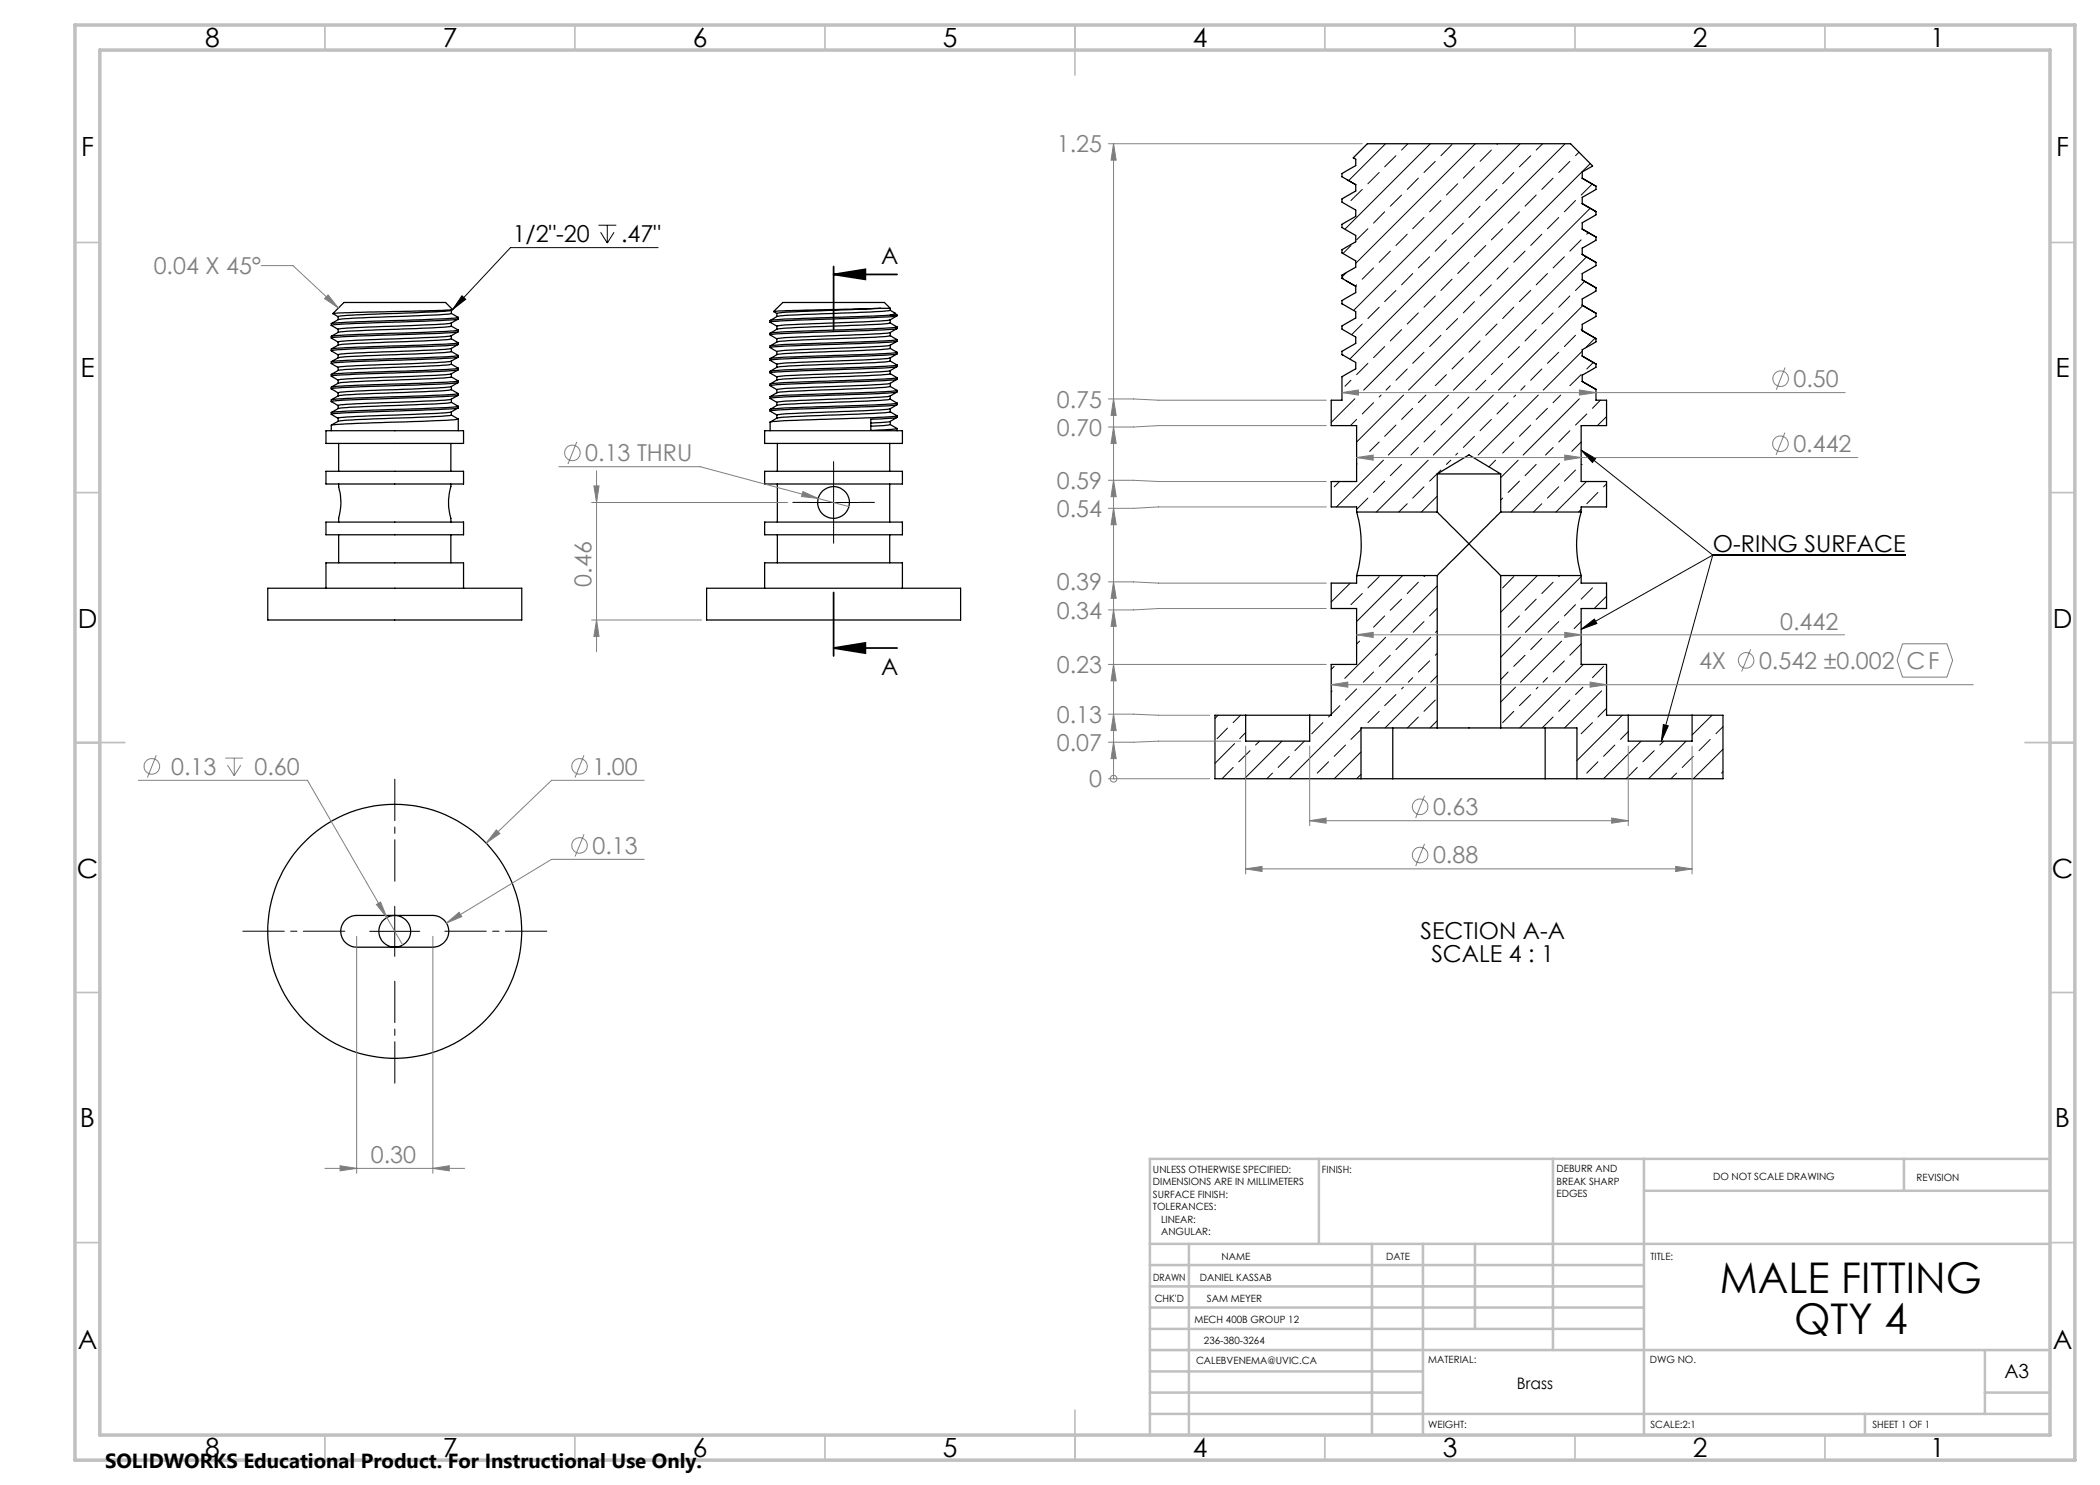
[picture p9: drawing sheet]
<svg xmlns="http://www.w3.org/2000/svg" width="420mm" height="297mm" viewBox="0 0 420 297" stroke-linecap="round" stroke-linejoin="round" font-family="sans-serif">
<g fill="none" stroke="#000" stroke-width=".25">
<path d="M269.5 36l1.6 .9M270.7 31.6h.1M271.1 36.9v1.3l-2.7 1.6v.6l2.7 1.6v1.3l-2.7 1.6v.6l2.7 1.6v1.3l-2.7 1.5v.7l2.7 1.6v1.2l-2.7 1.6v.7M316.4 35.6l2.8 1.6M316.4 35.7v-1.3l2.1-1.2-4.4-4.5h-40.6l-2.8 2.9 .4 .3v1.2l-2.7 1.6v.6l2.7 1.6M316.4 35.7l2.8 1.5M319.2 37.2v.7l-2.8 1.6v1.2l2.8 1.6M268.4 55.7l2.7 1.6M268.4 55.7h.1M269.3 56.2l1.8 1.1M271.1 57.3v1.2l-2.7 1.6v.6M316.4 55.9l2.8 1.6"/>
<path d="M316.4 50.9l2.8 1.6M316.4 40.7l2.8 1.6M316.4 45.8l2.8 1.6M319.1 57.5l.1 .1M319.1 42.3h.1M319.1 52.5h.1M319.1 47.4h.1M319.2 42.3v.7l-2.8 1.6v1.2M319.2 47.4v.6l-2.8 1.6v1.3l2.8 1.6M319.2 52.5v.6l-2.8 1.6v1.3l2.8 1.6M319.2 57.6v.6l-2.8 1.6v1.3M66.3 65.1l1.3 .8"/>
<path d="M66.3 67.6l1.3 .8M66.3 70.2l1.3 .8M66.3 72.7l1.3 .8M66.3 75.2l1.3 .9M66.3 77.8l1.3 .8M66.6 62.7l1 .7M67.7 66.5l-1.4 .7M67.7 71.5l-1.4 .8M67.7 76.6l-1.4 .8M90.2 62.7a167.6 167.6 0 0 1-15.3 .8l-7.2 .4M90.2 65.2h.1a186.6 186.6 0 0 1-16 .8l-6.6 .5M90.2 70.3h.1a192.6 192.6 0 0 1-16.1 .8l-4.8 .2-1.7 .2"/>
<path d="M90.2 75.4a195.7 195.7 0 0 1-16.1 .8l-6.4 .4M90.3 64.6v.6l1.3 .9-7.4 .4-14.9 .5-2.8 .2-.2 .1v.3M90.3 67.8l1.3 .8-7.4 .4-14.9 .5-2.8 .2-.2 .1v.3M90.3 69.7v.6l1.3 .9-7.4 .4-14.9 .5-2.8 .2-.2 .1v.3l3-.3 18.5-.6 3.8-.4M90.3 72.8l1.3 .9-7.4 .4-14.9 .5-2.8 .2-.2 .1v.3h.1a226 226 0 0 1 17.1-.8l5.7-.2 2.4-.2M90.3 74.8v.6l1.3 .8-2.3 .2-21.8 .9-1.2 .1v.4M90.3 77.9l1.3 .9-2.3 .2-21.8 .8-1.2 .2v.3M90.3 79.8v.7l1.3 .8-7.4 .4-14.9 .5-2.8 .2-.2 .1v.3M90.3 62.1v.6l1.3 .8-2.3 .2-21.8 .9-1.2 .1v.4M90.3 67.1v.7M90.3 72.2v.6M90.3 77.3v.6"/>
<path d="M90.3 67.8a176.6 176.6 0 0 1-15.5 .7l-7.1 .5M90.3 72.8l-2.6 .3-16.3 .7-3.7 .3M90.3 77.9l-1.9 .3-17 .6-3.7 .4M90.5 61.9l-.5 .3-2.8 .2-19 .8-.6 .1 .1 .6-1.4 .8M90.5 61.9l-2.2 .2-17.1 .4-4.6 .2M90.5 61.9l-1.4-1.4h-20.3l-2.2 2.2M91.6 63.8l-3.2 .3-9.5 .3a132.4 132.4 0 0 0-12.6 .7M91.6 66.4a319.8 319.8 0 0 1-19.8 .8l-5.5 .4M91.6 68.9a343.8 343.8 0 0 1-20.5 .9l-4.8 .3M91.6 76.5l-3.1 .3-11 .4a83.2 83.2 0 0 0-11.2 .6M91.6 79.1l-5.5 .3-9.7 .4a67.6 67.6 0 0 0-10.1 .5M91.7 79.1l-1.7 .8-20.6 1-1.8 .2v.6"/>
<path d="M91.7 76.2v.3l-1.5 .8-1.3 .2-20.7 .9-.6 .1v.7l-1.3 .7M91.7 73.6v.4l-1.7 .9-20.6 .9-1.8 .2v.6M91.7 71.4l-1.5 .8-1.3 .2-20.7 .9-.6 .1v.7l-1.3 .8M91.7 68.9l-1.7 .9-20.6 .9-1.8 .2v.6M91.7 66.4l-1.5 .8-1.3 .1-20.7 1-.6 .1v.6l-1.3 .8M91.7 63.5v.3l-1.7 .9-20.6 .9-1.8 .2v.7M91.7 66v.3M91.7 68.5v.4M91.7 71.1v.3M91.7 78.7v.3M154 76.8v.3l4.3-.3 18.5-.7 2.6-.2-.7 .4a3.7 3.7 0 0 1-2.7 .6l-18.9 .8-1.7 .2M154 72h.1a73.5 73.5 0 0 1 9.8-.5l13-.5 2.5-.2-.7 .4a3.7 3.7 0 0 1-2.7 .6l-18.9 .8-1.7 .2"/>
<path d="M154 64.4h.1M154 64.4l1.4 .8v.7M154 67l1.4 .8v.6M154 69.5l1.4 .8v.6M154 72.1l1.4 .7v.7M154 74.6l1.4 .8v.6M154 77.1l1.4 .8v.7M154 79.7l1.4 .8v.6M154 72.1h.1M154 64.1v.3M154 71.7v.3M154.7 62.3l.7 .4v.6"/>
<path d="M155.4 76l-1.4 .8M155.4 63.3l-1.4 .8M176 61.7l-21.3 .6 1.9-1.8h20.3l1.1 1.2v.4l1 .6-1 .3M176 61.7l-18.9 .7-1.7 .3M176 61.7h2M178 64.6l-1.8 .2-17.9 .8a5.7 5.7 0 0 0-4.3 1M178 67.1a209.6 209.6 0 0 1-17.3 .9l-4.7 .3-.6 .1-1.4 .8M178 72.2a216.1 216.1 0 0 1-17.4 .9l-4.7 .2-.5 .1-1.4 .9M178 77.3a240.4 240.4 0 0 1-17.5 .9l-4.1 .2a3.5 3.5 0 0 0-2.4 .9M178 62.1a192.6 192.6 0 0 1-16.1 .8l-4.8 .2-1.7 .2M178 74.8a227.1 227.1 0 0 1-16.9 .8l-5.7 .4M178 79.8a245.7 245.7 0 0 1-18 .9l-4.6 .4"/>
<path d="M178 69.7l-1.8 .2-20 .9a1.85 1.85 0 0 0-1.5 .5l-.7 .4M178 64v.6l1.4 .8M178 66.5v.6l1.4 .8M178 69.7l1.4 .7M178 71.6v.6l1.4 .8M178 74.1v.7l1.4 .7M178 76.7v.6l1.4 .8M178 79.2v.6l1.4 .8M178 69v.7M178 63l-21.1 .8-2.9 .3M178 63h1.4M179 62.6l.4 .4"/>
<path d="M179.4 63.2a328.8 328.8 0 0 1-20 .8l-5 .3-.4 .1M179.4 68.3l-3.9 .3-18.3 .6-3.2 .3v-.3M179.4 73.3l-3 .3-19.3 .7-3.1 .3v-.3M179.4 78.4l-5.5 .4-16.8 .6-3.1 .3v-.4M179.4 73.3l-.7 .4a3.7 3.7 0 0 1-2.7 .7l-18.9 .7-1.7 .3M179.4 68.3l-.7 .3a3.7 3.7 0 0 1-2.7 .7l-18.9 .8-1.7 .2M179.4 65.7l-.7 .4a3.7 3.7 0 0 1-2.7 .6l-18.9 .8-1.7 .3M179.4 63.2l-.7 .4a3.7 3.7 0 0 1-2.7 .6l-18.9 .8-1.7 .2M179.4 65.7l-1.8 .2-7.8 .3a188.4 188.4 0 0 0-15.8 .8v-.4M179.4 65.4a212.3 212.3 0 0 1-17.2 .8l-5.3 .2-2.9 .2M179.4 67.9a212.3 212.3 0 0 1-17.2 .8l-5.3 .2-2.9 .3M179.4 70.4v.1a212.3 212.3 0 0 1-17.2 .8l-5.3 .1-2.9 .3"/>
<path d="M179.4 73a212.3 212.3 0 0 1-17.2 .8l-5.3 .2-2.9 .3M179.4 75.5v.1a212.3 212.3 0 0 1-17.2 .7l-5.3 .2-2.9 .3M179.4 78.1a212.3 212.3 0 0 1-17.2 .8l-5.3 .2-2.9 .2M179.4 78.1v.3l-.7 .4a3.7 3.7 0 0 1-2.7 .6l-18.9 .8-1.7 .3M179.4 63v.1M179.4 65.4v.3M179.4 67.9v.3M179.4 70.4v.4M179.4 73v.3M179.4 75.5v.3M268.4 70.9l2.7 1.6v1.3l-2.7 1.5v4.7h-2.2v5.1h5.1v11.2h-5.1v5.1h5.1v1M268.4 60.7l2.7 1.6v1.3l-2.7 1.6v.6l2.7 1.6v1.3l-2.7 1.6v.6"/>
<path d="M268.4 60.7l.1 .1M268.4 70.9l.2 .1M316.4 76.3l2.8 1.6M316.4 66.1l2.8 1.6M316.4 61l2.8 1.6M316.4 71.2l2.8 1.6M316.4 61.1l2.8 1.5M319.1 67.7h.1M319.1 77.9h.1M319.1 72.8h.1M319.1 62.6h.1M319.2 62.6v.7l-2.8 1.6v1.2l2.8 1.6"/>
<path d="M319.2 67.7v.7l-2.8 1.6v1.2M319.2 72.8v.6l-2.8 1.6v1.3l2.8 1.6M319.2 77.9v2.1h2.1v5.1h-5.1v11.2h5.1v5.1h-5.1v1M65.2 94.3h27.5v2.5h-27.5zM65.2 86.1h27.5v2.6h-27.5zM66.3 80.3l1.3 .8M66.3 82.9l1.3 .8M67.7 81.7l-1.4 .8M67.7 96.8v.5a11.2 11.2 0 0 1 0 6.4v.7M67.7 88.7v5.6M90.2 96.8v.5a11.2 11.2 0 0 0 0 6.4v.7M90.2 88.7v5.6"/>
<path d="M90.2 80.5a212.8 212.8 0 0 1-17.3 .8l-5.2 .4M90.3 83l1.3 .9-2.3 .2-21.8 .8-1.2 .2v1M90.3 82.4v.6M90.3 83a223.8 223.8 0 0 1-16.9 .9l-5.7 .3M91.6 81.6l-3.9 .3-19.1 .7-2.3 .2M91.7 81.2v.4l-1.5 .8-1.3 .2-20.7 .9-.6 .1v.6l-1.3 .8M91.7 83.8v2.3M152.9 94.3h27.6v2.5h-27.6zM152.9 86.1h27.6v2.6h-27.6zM154 81.9v.3M154 84.4v1.7M155.4 83l1.7-.2 19.8-.9a3.5 3.5 0 0 0 2.5-.9 294.3 294.3 0 0 1-19.7 .8l-5.7 .4 1.4 .8v.6"/>
<path d="M155.4 81.1l-1.4 .8M155.5 88.7v5.6M155.5 96.8v7.6M174.2 84.6l2.7-.1a3.4 3.4 0 0 0 2.5-1l-5.2 .4v2.2l3.9-.2 1.3-.2M177.9 88.7v5.6M177.9 96.8v7.6M178 82.4a264.8 264.8 0 0 1-18.6 .9l-4 .3-1.4 .8M178 84.9l-3.8 .4M178 81.7v.7l1.4 .7M178 84.3v.6l1.4 .8M179.4 80.6a212.3 212.3 0 0 1-17.2 .8l-5.3 .2-2.9 .3M179.4 83.1v.1a212.3 212.3 0 0 1-17.2 .8l-5.3 .1-2.9 .3"/>
<path d="M179.4 80.6v.3M179.4 83.1v.4M179.4 85.7v.4M287.4 94.8h12.7M287.4 94.8l6.4-3.8 6.3 3.8M287.4 94.8v7.6M300.1 94.8v7.6M53.6 117.6h50.8v6.4h-50.8zM65.2 117.6v-5h27.5v5M65.2 104.4h27.5v2.6h-27.5zM67.7 107v5.6M90.2 107v5.6"/>
<path d="M141.3 117.6h50.8v6.4h-50.8zM152.9 117.6v-5h27.6v5M152.9 104.4h27.6v2.6h-27.6zM155.5 107v5.6M177.9 107v5.6M271.3 102.4a22.4 22.4 0 0 1 0 12.7M271.3 115.1v1.5h-5.1v5.1h5.1v11.2h-5.1v10.1h-4.3M271.3 115.1h16.1M271.3 102.4h16.1M287.4 102.4l6.4 6.4M287.4 115.1v30.5M293.8 108.8l-6.4 6.3"/>
<path d="M293.8 108.8l6.3 6.3M300.1 102.4l-6.3 6.4M300.1 115.1h16.1M300.1 102.4h16.1M300.1 115.1v30.5M316.2 102.4a22.8 22.8 0 0 0 0 12.7M316.2 115.1v1.5h5.1v5.1h-5.1v11.2h5.1v10.1h4.3M249.1 143h12.8M249.1 143h-6.1v12.7h29.2M249.1 143v5.2h12.8v-5.2M272.2 155.7h6.4M278.6 155.7h30.4"/>
<path d="M278.6 145.6v10.1M287.4 145.6h12.7M287.4 145.6h-15.2v10.1M300.1 145.6h15.3v10.1M309 155.7h6.4M309 145.6v10.1M325.6 143h12.8M325.6 143v5.2h12.8v-5.2M338.4 143h6.2v12.7h-29.2M68.8 184.3l.7-.6a3 3 0 0 1 1.8-.6h15.3a3.2 3.2 0 0 1 3.2 3.2 3.2 3.2 0 0 1-3.2 3.1h-15.3a3.2 3.2 0 0 1-2.8-1.8 3.2 3.2 0 0 1 .3-3.3z"/>
<circle cx="166.7" cy="100.5" r="3.2"/>
<circle cx="78.9" cy="186.3" r="25.4"/>
<circle cx="79" cy="186.3" r="3.2"/>
</g>
<g fill="none" stroke="#000" stroke-width=".2">
<path d="M272.5 37.9l-2.3 2.2M275.8 34.5l-2.2 2.3M277.1 28.7l-7.4 7.4M279.2 31.1l-2.3 2.3M280.3 39l-2.2 2.2M281.6 28.7l-1.3 1.3M283.7 35.6l-2.3 2.3M286.1 28.7l-17.1 17.1M287.1 32.3l-2.3 2.2M290.4 28.9l-2.2 2.2M291.5 36.8l-2.2 2.2M294.9 33.4l-2.2 2.2"/>
<path d="M295.1 28.7l-24 24M298.3 30l-2.3 2.3M299.4 37.9l-2.3 2.2M299.5 28.7l-.1 .2M302.8 34.5l-2.3 2.3M304 28.7l-33.3 33.4M306.1 31.1l-2.2 2.3M307.2 39l-2.2 2.2M308.5 28.7l-1.3 1.3M310.6 35.6l-2.2 2.3M313 28.7l-43 43.1M314 32.3l-2.3 2.2"/>
<path d="M315.8 30.4l-.7 .7M318.1 32.7l-45.4 45.3M318.4 36.8l-2.2 2.2M92.4 59.2l.7 .7-2.6 2zM119.7 45h3.6M120.1 46.5l1.4 2.1M121.5 45v3.6M122.8 46.5l-1.3 2.1M131.6 49.5h-29.5l-11.6 12.4M269.3 54.5l-.9 .9M270.2 49.1l-1.6 1.6M271.3 57l-.2 .2"/>
<path d="M273.6 45.8l-2.3 2.2M274.7 53.6l-2.2 2.2M276.9 42.4l-2.2 2.2M278.1 50.2l-2.3 2.3M279.2 58.1l-2.3 2.2M281.4 46.8l-2.2 2.3M282.5 54.7l-2.2 2.3M284.8 43.5l-2.3 2.3M285.9 51.4l-2.2 2.2M287.1 59.2l-2.3 2.3M288.2 40.1l-2.3 2.3M289.3 48l-2.2 2.2"/>
<path d="M290.4 55.8l-2.2 2.3M292.7 44.6l-2.3 2.2M293.8 52.5l-2.3 2.2M296 41.2l-2.2 2.3M297.1 49.1l-2.2 2.3M298.3 57l-2.3 2.2M300.5 45.8l-2.2 2.2M301.6 53.6l-2.2 2.2M303.9 42.4l-2.3 2.2M305 50.2l-2.2 2.3M306.1 58.1l-2.2 2.2M308.4 46.8l-2.3 2.3"/>
<path d="M309.5 54.7l-2.3 2.3M311.7 43.5l-2.2 2.3M312.9 51.4l-2.3 2.2M314 59.2l-2.3 2.3M315.1 40.1l-2.2 2.3M316.2 48l-2.2 2.2M316.9 56.3l-1.8 1.8M317.3 51.4l-26.6 26.6M317.7 46.5l-.3 .3M318 41.7l-36.3 36.3M270.2 76.1l-1.2 1.2M271 79.8l-4.8 4.7"/>
<path d="M272.5 64.8l-2.2 2.1M273.6 72.7l-2.3 2.2M275.8 61.5l-2.2 2.2M276.2 79l-.4 .4M276.9 69.3l-2.2 2.2M278.1 77.1l-.9 .9M280.3 65.9l-2.2 2.3M280.7 79l-9.4 9.4M281.4 73.8l-2.2 2.3M283.7 62.6l-2.3 2.2M284.8 70.4l-2.3 2.3M285.2 79l-1.5 1.5"/>
<path d="M288.2 67.1l-2.3 2.2M289.3 74.9l-2.2 2.2M289.7 79l-12 12M291.5 63.7l-2.2 2.2M292.7 71.5l-2.3 2.3M293.8 79.4l-2.3 2.3M294.9 60.3l-2.2 2.3M296 68.2l-2.2 2.2M297.1 76.1l-1.9 1.9M298.7 79l-12 12M299.4 64.8l-2.3 2.3M300.5 72.7l-2.2 2.2"/>
<path d="M302.8 61.5l-2.3 2.2M303.1 79l-.3 .4M303.9 69.3l-2.3 2.2M305 77.1l-.8 .9M307.2 65.9l-2.2 2.3M307.7 79l-12.1 12M308.4 73.8l-2.3 2.3M310.6 62.6l-2.2 2.2M311.7 70.4l-2.2 2.3M312.1 79l-1.5 1.5M315.1 67.1l-2.2 2.2M315.9 79.8l-11.3 11.2"/>
<path d="M316.2 74.9l-2.2 2.2M316.4 70.2l-7.8 7.8M316.4 65.8l-.2 .1M316.5 61.1l-16.8 16.9M318.7 72.5l-1.3 1.3M319 67.6l-1.9 1.9M166.7 95.5v10M267.9 96.3l-1.1 1.1M271.3 83.9l-1.2 1.2M271.4 92.8l-.1 .1M273.6 99.6l-2.3 2.3M274.7 80.5l-2.2 2.3"/>
<path d="M275.8 88.4l-1.9 1.9M276.7 92l-9.4 9.4M276.9 96.2l-2.2 2.3M279.2 85l-2.3 2.3M280.3 92.9l-2.2 2.2M282.5 81.7l-2.2 2.2M283.7 89.5l-1.5 1.5M284.8 97.4l-2.3 2.2M285.6 92l-10.3 10.4M287.1 86.1l-2.3 2.3M287.4 99.2l-3.1 3.2M288.2 94l-2.3 2.2"/>
<path d="M290.2 92l-.9 .9M290.4 82.8l-2.2 2.2M291.5 90.6l-.4 .4M294.9 87.3l-2.2 2.2M298.3 83.9l-2.3 2.2M299.1 92l-1.3 1.4M300.5 99.6l-.4 .4M301.6 80.5l-2.2 2.3M302.8 88.4l-2.3 2.2M303.6 92l-3.5 3.5M303.9 96.2l-2.3 2.3M306.1 85l-2.2 2.3"/>
<path d="M307.2 92.9l-2.2 2.2M309.5 81.7l-2.3 2.2M310.6 89.5l-1.5 1.5M311.7 97.4l-2.2 2.2M311.9 92.7l-9.7 9.7M314 86.1l-2.3 2.3M315.1 94l-2.2 2.2M316.2 90l2.9 1.7-.6 .8zM316.2 90l26.3 21M316.2 92.9h.1M316.2 88.4l-1.8 1.9M317.3 96.3l-6.1 6.1"/>
<path d="M317.4 82.8l-2.3 2.2M319.6 98.5l-2.2 2.2M320.1 80l-1.6 1.7M321.3 83.3l-1.8 1.8M321.3 96.8l-.6 .6M161.7 100.5h10M270.1 116.6l-3.9 3.8M271.6 115.1l-.3 .2M272.5 118.7l-2.3 2.2M275.8 115.3l-2.2 2.3M280.3 119.8l-2.2 2.3M280.5 115.1l-9.2 9.2"/>
<path d="M281.4 100.7l-1.6 1.7M283.7 116.4l-2.3 2.3M285 115.1l-.2 .2M287.4 117.2l-9.2 9.3M302.8 115.3l-2.3 2.3M307.2 119.8l-2.2 2.3M307.5 115.1l-7.4 7.3M308.4 100.7l-1.7 1.7M310.6 116.4l-2.2 2.3M312 115.1l-.3 .2M316.2 101.9l-.5 .5M316.2 115.3l-11.1 11.2"/>
<path d="M318.5 117.6l-2.3 2.2M321.3 101.3l-.1 .1M321.3 119.2l-2.5 2.5M342.5 111h38.6M342.5 111l-10.2 37.2M342.5 111l-26.3 14.9M266.4 138.2l-.2 .2M266.8 133.3l-.6 .6M271.3 137.8l-2.2 2.2M271.9 128.2l-.6 .6M274.7 134.4l-2 2.1M276.2 137.4l-18.4 18.3"/>
<path d="M276.9 123.2l-2.2 2.2M277.1 127.5l-8.1 8.2M278.1 131.1l-2.3 2.2M279.2 138.9l-2.3 2.2M280.7 137.4l-.4 .4M281.4 127.7l-2.2 2.2M282.5 135.5l-.8 1M284.8 124.3l-2.2 2.2M285.2 137.4l-8.2 8.2M285.9 132.2l-2.2 2.2M286.1 127.5l-8.9 9M287.4 135.1l-1.3 1.4"/>
<path d="M287.4 121.7l-1.5 1.5M287.4 130.7l-.3 .4M287.4 126.2l-.3 .3M301.6 134.4l-1.5 1.5M303.1 137.4l-3 3M303.9 123.2l-2.3 2.2M304.1 127.5l-4 3.9M305 131.1l-2.2 2.2M306.1 138.9l-2.2 2.2M307.6 137.4l-.4 .4M308.4 127.7l-2.3 2.2M309.5 135.5l-.9 1"/>
<path d="M311.7 124.3l-2.1 2.2M312.1 137.4l-8.1 8.2M312.3 128.2l-8.2 8.3M312.9 132.2l-2.3 2.2M315.1 120.9l-2.2 2.3M316.2 125.9l2.7-2.1 .5 .9zM316.2 124.3l-1.4 1.4M316.2 128.8l-2.2 2.3M316.6 137.4l-1.5 1.5M316.7 132.9l-3.6 3.6M320.3 138.2l-7.4 7.4M320.7 133.3l-2.2 2.2"/>
<path d="M243.6 143l-.6 .7M245.5 145.6l-2.1 2.1M246.6 153.5l-2.2 2.2M246.9 148.7l-3.9 4M248.1 143l-1.5 1.5M249.1 146.5l-1.2 1.2M250 150.1l-2.2 2.3M251.9 148.2l-.8 .8M254.5 154.6l-1.1 1.1M256.4 148.2l-7.5 7.5M257.8 151.3l-2.2 2.2M260.9 148.2l-1.9 1.9"/>
<path d="M264.6 144.5l-2.2 2.3M265.7 152.4l-2.2 2.2M266.1 143l-.4 .4M268 141.1l-1.8 1.8M269.1 149l-2.3 2.3M272.2 150.4l-5.4 5.3M272.2 145.9l-2 2M272.2 154.9l-.9 .8M275.8 142.3l-2.2 2.2M283.7 143.4l-2.2 2.2M287.1 140l-2.3 2.3M287.4 144.1l-1.4 1.5"/>
<path d="M302.8 142.3l-2.3 2.2M310.6 143.4l-2.2 2.2M314 140l-2.3 2.3M318.5 144.5l-2.3 2.3M319.6 152.4l-2.2 2.2M321.3 141.7l-1.7 1.7M323 149l-2.3 2.3M324.4 143l-9 9.1M325.6 146.3l-1.5 1.6M327.4 153.5l-2.2 2.2M328.2 148.2l-7.5 7.5M330.8 150.1l-2.2 2.3"/>
<path d="M332.7 144.9l1 .3-1.4 3zM332.7 148.2l-.7 .8M335.3 154.6l-1.1 1.1M337.2 148.2l-7.5 7.5M338.7 151.3l-2.3 2.2M342.1 147.9l-2.3 2.2M342.4 143l-4 4M344.6 149.9l-5.9 5.8M344.6 145.3l-1.4 1.5M344.6 154.3l-.3 .3M73.9 186.3h10.1M79 181.3v10"/>
</g>
<g fill="none" stroke="#808080" stroke-width=".2">
<path d="M221.7 28.7h50.8M222.7 28.7l.5 3.3h-1zM222.7 28.7v127M52.2 53.1h6.4l9.1 8.5M65.6 59l2.1 2.6-2.8-1.9zM221.7 79.8h5l5 .2h33.6M222.7 79.8l.5 3.3h-1zM268.4 78.5l3.3-.5v1zM268.4 78.5h100.6M315.9 78l3.3 .5-3.3 .5zM357 73.5l-1.8 4.5M111.8 93.3h28.3l23.6 6.4"/>
<path d="M115.4 88.4l-1.8 4.4M118.8 97.2h1l-.5 3.3zM119.3 94.2v36.1M160.6 98.3l3.1 1.4-3.4-.4zM163.7 99.7l6.1 1.6M221.7 96.1h5l5 .2h33.6M222.7 96.1l.5 3.2h-1zM222.7 85.4l.5 3.3h-1zM265.3 85.1h-33.6l-5 .3h-5M271.3 91.5l3.3-.5v1zM271.3 91.5h100.3M312.9 91l3.3 .5-3.3 .5z"/>
<path d="M357 86.5l-1.8 4.5M118.3 100.5h39.2M221.7 116.4h5l5 .2h33.6M222.7 101.7l.5 3.2h-1zM222.7 116.4l.5 3.3h-1zM265.3 101.4h-33.6l-5 .3h-5M118.3 124h22M119.3 124l.5 3.3h-1zM221.7 132.9h43.6M222.7 132.9l.5 3.3h-1zM222.7 122l.5 3.3h-1zM265.3 121.7h-33.6l-5 .3h-5"/>
<path d="M266.2 136.9l3.4-.5v1zM266.2 136.9h128.5M271.3 127l3.3-.5v1zM271.3 127h97.6M312.9 126.5l3.3 .5-3.3 .5zM318 136.4l3.3 .5-3.3 .5zM350.1 129.9l-1.8 4.4M380.5 128.8h8.9l1.1 3.3-1.1 3.3h-8.9l-1.1-3.3zM27.7 156.1h33.8l19 32.9M31.3 151.1l-1.8 4.4M45 151.6h3.6M45.5 153l1.3 2.1"/>
<path d="M46.8 151.6v3.5M48.2 153l-1.4 2.1M116.8 151.1l-1.8 4.4M128.8 156.1h-18.5l-13.1 12.5M221.7 155.7h20.3M221.7 142.8h5l5 .2h10.3M222.7 155.7h.1M222.7 142.8l.5 3.3h-1zM222.7 148.4l.5 3.3h-1zM248.1 148.2h-16.4l-5 .2h-5M249.1 149.2v25.6M261.9 149.2v15.9"/>
<path d="M284.9 159.1l-1.8 4.5M325.6 149.2v15.9M338.4 149.2v25.6M99.3 166l.7 .7-2.8 1.9zM116.8 166.9l-1.8 4.4M128.8 171.9h-18.5l-21 12.7M249.1 173.8l3.3-.5v1zM249.1 173.8h89.3M261.9 164.1l3.3-.5v1zM261.9 164.1h63.7M284.9 168.8l-1.8 4.4M322.3 163.6l3.3 .5-3.3 .5z"/>
<path d="M335.1 173.3l3.3 .5-3.3 .5zM71.3 187.3v47.4M75.3 180.9l.8-.5 1.3 3.1zM86.6 187.3v47.4M89.3 184.6l2.5-2.1 .6 .8zM65 233.7h27.9M68 233.1l3.3 .6-3.3 .5zM86.6 233.7l3.3-.6v1.1z"/>
<circle cx="356.1" cy="75.7" r="1.55"/>
<circle cx="114.5" cy="90.6" r="1.55"/>
<circle cx="356.1" cy="88.7" r="1.55"/>
<circle cx="349.2" cy="132.1" r="1.55"/>
<circle cx="30.4" cy="153.3" r="1.55"/>
<circle cx="115.9" cy="153.3" r="1.55"/>
<circle cx="222.7" cy="155.7" r=".67"/>
<circle cx="115.9" cy="169.1" r="1.56"/>
<circle cx="284" cy="171" r="1.56"/>
<circle cx="284" cy="161.3" r="1.55"/>
</g>
<path d="M166.7 54.9l6.4-1v2zM166.7 54.9h12.7M166.7 53.3v12.7M166.7 118.5v12.7M166.7 129.6l6.4-1v2zM166.7 129.6h12.7" fill="none" stroke="#000" stroke-width=".35"/>
<path d="M166.7 95.5v-3.2M161.7 100.5h-3.2M166.7 105.5v3.2M171.7 100.5h3.2" fill="none" stroke="#000" stroke-width=".2" stroke-dasharray="15.2 1.3 1.3 1.3"/>
<path d="M79 176.2v-20.4M69 186.2h-20.4M79 196.2v20.4M89 186.2h20.4" fill="none" stroke="#000" stroke-width=".2" stroke-dasharray="15.2 1.3 1.3 1.3" stroke-dashoffset="6.9"/>
<g fill="none" stroke="#c0c0c0" stroke-width=".35">
<path d="M65 5v5M115 5v5M165 5v5M215 5v10M265 5v5M315 5v5M365 5v5M15 48.5h5M410 48.5h5M15 98.5h5M410 98.5h5M15 148.5h10"/>
<path d="M405 148.5h10M15 198.5h5M410 198.5h5M15 248.5h5M410 248.5h5M65 287v5M115 287v5M165 287v5M215 282v10M265 287v5M315 287v5M365 287v5"/>
</g>
<g fill="none" stroke="#c0c0c0" stroke-width=".5">
<path d="M263.8 231.8v17M310.6 231.8v38.2M328.8 231.8v55.2M328.8 238.2h81.2M380.8 231.8v6.4M410 231.8h-180v55.2M230 248.8h180M230 257.3h98.8M230 253h98.8M237.8 248.8v38.2M274.4 248.8v38.2M284.6 248.8v38.2"/>
<path d="M295 248.8v17M230 265.8h98.8M230 261.5h98.8M230 278.5h54.6M230 274.3h54.6M230 270h180M397 278.5h13M397 270v12.8M230 282.8h180M373 282.8v4.2"/>
</g>
<path d="M15 5h400v287h-400zM20 10h390v277h-390z" fill="none" stroke="#c0c0c0" stroke-width=".7"/>
<g fill="#000">
<path d="M166.7 54.9l6.4-1v2zM166.7 129.6l6.4-1v2z"/>
<path d="M92.4 59.2l.7 .7-2.6 2zM332.7 144.9l1 .3-1.4 3zM316.2 90l2.9 1.7-.6 .8zM316.2 125.9l2.7-2.1 .5 .9z"/>
</g>
<g fill="#808080">
<path d="M222.7 142.8l.5 3.3h-1zM222.7 132.9l.5 3.3h-1zM222.7 122l.5 3.3h-1zM222.7 101.7l.5 3.2h-1zM222.7 96.1l.5 3.2h-1zM222.7 85.4l.5 3.3h-1zM222.7 79.8l.5 3.3h-1zM222.7 28.7l.5 3.3h-1zM222.7 148.4l.5 3.3h-1zM222.7 116.4l.5 3.3h-1z"/>
<path d="M335.1 173.3l3.3 .5-3.3 .5zM249.1 173.8l3.3-.5v1z"/>
<path d="M65.6 59l2.1 2.6-2.8-1.9zM160.6 98.3l-.3 1 3.4 .4zM75.3 180.9l2.1 2.6-1.3-3.1zM99.3 166l-2.1 2.6 2.8-1.9zM89.3 184.6l3.1-1.3-.6-.8zM268.4 78.5l3.3-.5v1zM315.9 78l3.3 .5-3.3 .5zM261.9 164.1l3.3-.5v1zM322.3 163.6l3.3 .5-3.3 .5z"/>
<path d="M68 233.1l3.3 .6-3.3 .5zM86.6 233.7l3.3-.6v1.1z"/>
<path d="M271.3 91.5l3.3-.5v1zM312.9 91l3.3 .5-3.3 .5z"/>
<path d="M266.2 136.9l3.4-.5v1zM318 136.4l3.3 .5-3.3 .5z"/>
<path d="M119.3 124l.5 3.3h-1zM118.8 97.2h1l-.5 3.3z"/>
<path d="M271.3 127l3.3-.5v1zM312.9 126.5l3.3 .5-3.3 .5z"/>
</g>
<g font-size="8.5">
<text x="344" y="258.6">MALE FITTING</text>
<text x="358.8" y="266.7">QTY 4</text>
</g>
<g font-size="5.3">
<text x="41" y="9.5">8</text>
<text x="88.5" y="9.5">7</text>
<text x="138.5" y="9.5">6</text>
<text x="188.5" y="9.5">5</text>
<text x="238.5" y="9.5">4</text>
<text x="288.5" y="9.5">3</text>
<text x="338.5" y="9.5">2</text>
<text x="386" y="9.5">1</text>
<text x="16.2" y="31.2">F</text>
<text x="411.2" y="31.2">F</text>
<text x="16.1" y="75.5">E</text>
<text x="411.1" y="75.5">E</text>
<text x="15.5" y="125.5">D</text>
<text x="410.5" y="125.5">D</text>
<text x="15.4" y="175.5">C</text>
<text x="410.4" y="175.5">C</text>
<text x="16" y="225.5">B</text>
<text x="411" y="225.5">B</text>
<text x="15.5" y="269.7">A</text>
<text x="410.5" y="269.7">A</text>
<text x="41" y="291.5">8</text>
<text x="88.5" y="291.5">7</text>
<text x="138.5" y="291.5">6</text>
<text x="188.5" y="291.5">5</text>
<text x="238.5" y="291.5">4</text>
<text x="288.5" y="291.5">3</text>
<text x="338.5" y="291.5">2</text>
<text x="386" y="291.5">1</text>
</g>
<g font-size="4.7" fill="#808080">
<text x="211.4" y="30.5">1.25</text>
<text x="30.7" y="54.9">0.04 X 45°</text>
<text x="358.7" y="77.4">0.50</text>
<text x="211.4" y="81.5">0.75</text>
<text x="211.4" y="87.1">0.70</text>
<text x="117.1" y="92.3">0.13 THRU</text>
<text x="358.7" y="90.4">0.442</text>
<text x="211.4" y="97.8">0.59</text>
<text x="211.4" y="103.4">0.54</text>
<text x="118.3" y="117.3" transform="rotate(-90 118.3 117.3)">0.46</text>
<text x="211.4" y="118.1">0.39</text>
<text x="211.4" y="123.7">0.34</text>
<text x="356" y="125.9">0.442</text>
<text x="211.4" y="134.6">0.23</text>
<text x="339.8" y="133.8">4X</text>
<text x="351.8" y="133.8">0.542 ±0.002 CF</text>
<text x="211.4" y="144.6">0.13</text>
<text x="34.2" y="155">0.13</text>
<text x="50.9" y="155">0.60</text>
<text x="118.5" y="155">1.00</text>
<text x="211.4" y="150.2">0.07</text>
<text x="217.8" y="157.5">0</text>
<text x="286.6" y="163">0.63</text>
<text x="118.5" y="170.8">0.13</text>
<text x="286.6" y="172.7">0.88</text>
<text x="74.2" y="232.6">0.30</text>
</g>
<g font-size="4.7">
<text x="102.5" y="48.5">1/2&quot;-20</text>
<text x="124.2" y="48.5">.47&quot;</text>
<text x="176.3" y="52.8">A</text>
<text x="342.6" y="110.3">O-RING SURFACE</text>
<text x="176.3" y="134.9">A</text>
<text x="284.1" y="187.8">SECTION A-A</text>
<text x="286.3" y="192.3">SCALE 4 : 1</text>
</g>
<text font-size="4.1" x="21" y="293.7">SOLIDWORKS Educational Product. For Instructional Use Only.</text>
<text font-size="3.9" x="400.9" y="275.5">A3</text>
<text font-size="3.2" x="303.4" y="277.9">Brass</text>
<g font-size="2">
<text x="230.6" y="234.6">UNLESS OTHERWISE SPECIFIED:</text>
<text x="230.6" y="237.1">DIMENSIONS ARE IN MILLIMETERS</text>
<text x="230.6" y="239.6">SURFACE FINISH:</text>
<text x="264.4" y="234.6">FINISH:</text>
<text x="311.3" y="234.5">DEBURR AND</text>
<text x="311.3" y="237">BREAK SHARP</text>
<text x="311.3" y="239.5">EDGES</text>
<text x="342.6" y="236">DO NOT SCALE DRAWING</text>
<text x="383.3" y="236.2">REVISION</text>
<text x="230.6" y="242.1">TOLERANCES:</text>
<text x="232.2" y="244.6">LINEAR:</text>
<text x="232.2" y="247.1">ANGULAR:</text>
<text x="244.3" y="252">NAME</text>
<text x="277.2" y="251.9">DATE</text>
<text x="330.1" y="251.9">TITLE:</text>
<text x="230.6" y="256.1">DRAWN</text>
<text x="240" y="256.1">DANIEL KASSAB</text>
<text x="230.9" y="260.3">CHK'D</text>
<text x="241.4" y="260.3">SAM MEYER</text>
<text x="238.9" y="264.6">MECH 400B GROUP 12</text>
<text x="240.8" y="268.8">236-380-3264</text>
<text x="239.2" y="272.9">CALEBVENEMA@UVIC.CA</text>
<text x="285.6" y="272.5">MATERIAL:</text>
<text x="330" y="272.5">DWG NO.</text>
<text x="285.6" y="285.5">WEIGHT:</text>
<text x="330.1" y="285.6">SCALE:2:1</text>
<text x="374.5" y="285.6">SHEET 1 OF 1</text>
</g>
</svg>
